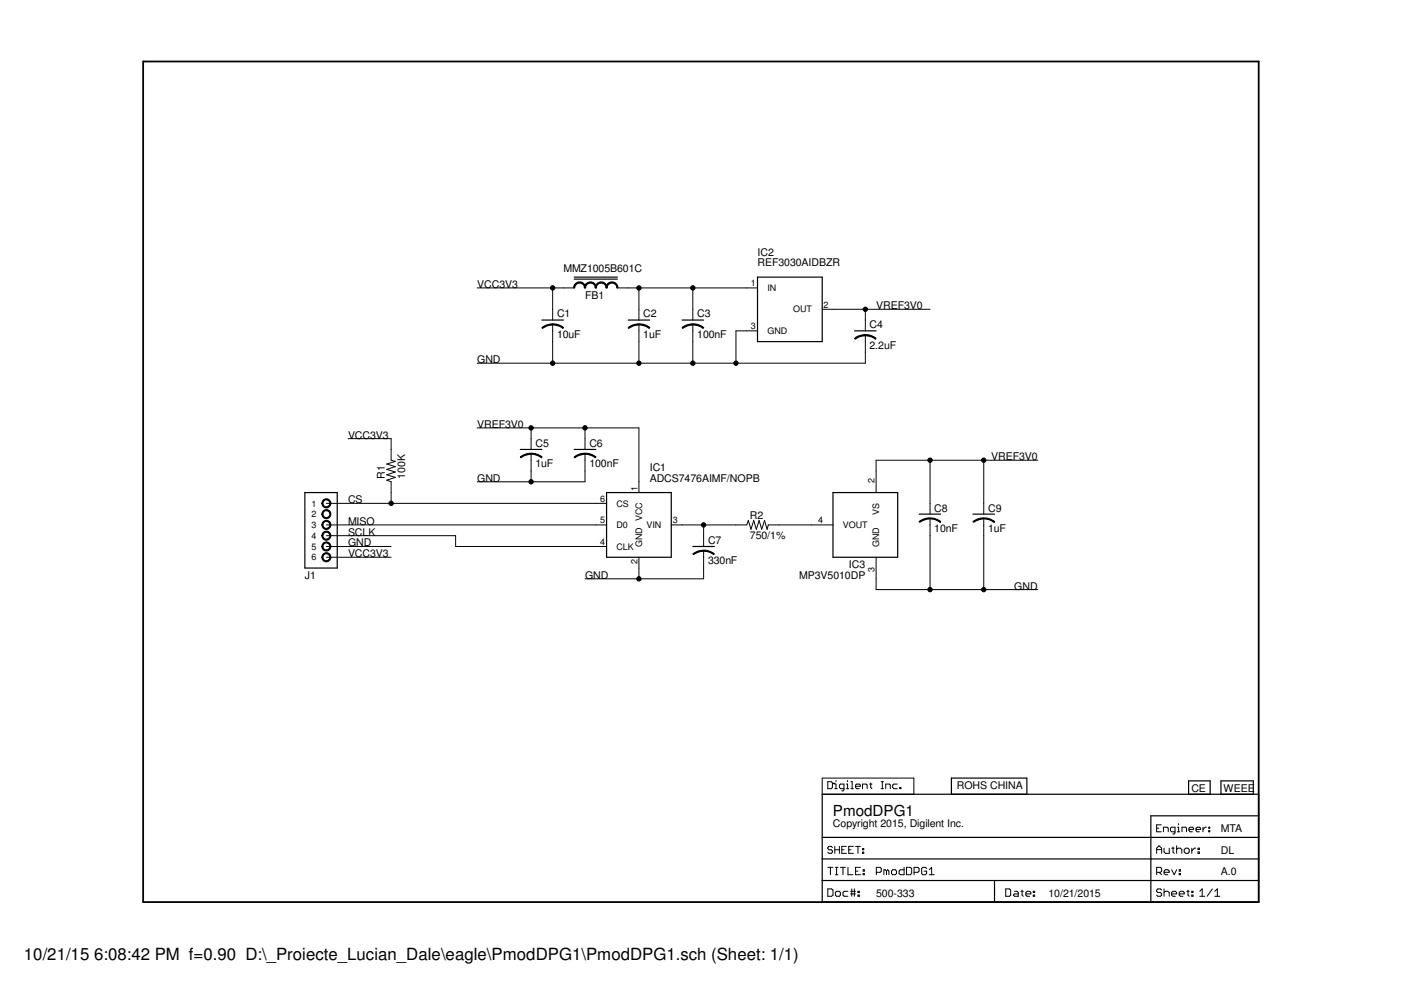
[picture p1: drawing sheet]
<svg xmlns="http://www.w3.org/2000/svg" width="297mm" height="210mm" viewBox="0 0 297 210" stroke-linecap="round" stroke-linejoin="round" font-family="sans-serif">
<path d="M30.3 13h236.6v178.3h-236.6z" fill="none" stroke="#000" stroke-width=".38"/>
<g fill="none" stroke="#000" stroke-width=".25">
<path d="M121.7 58.8h9.2M121.7 59.2h9.2M160.6 58.8h13.7v13.6h-13.7zM114.9 67.9h4.6M133.2 67.9h4.5M144.6 67.9h4.6M181.2 70.1h4.6M110.3 95.3h4.6M121.7 95.3h4.6M64.6 104.4h6.9v16h-6.9zM128.6 104.4h13.7v13.8h-13.7zM146.9 115.9h4.6"/>
<path d="M176.6 104.4h13.7v13.8h-13.7zM194.9 109h4.5M206.3 109h4.6M174.3 168.4h92.6v22.9h-92.6zM174.3 177.5h92.6M201.7 168.4v-3.4h16v3.4M252 168.4v-2.8h4.6v2.8M258.9 168.4v-2.8h6.8v2.8M266.9 173h-22.9v18.3M174.3 182.1h92.6M174.3 186.7h92.6M210.9 186.7v4.6"/>
</g>
<g fill="none" stroke="#000" stroke-width=".21">
<path d="M101.2 61h20.5M114.9 69.5a3.4 3.4 0 0 1 2.3-.8v.2a3.3 3.3 0 0 0-2.2 .7zM117.2 68.7a3.3 3.3 0 0 1 2.3 .8l-.2 .1a3.7 3.7 0 0 0-2.1-.7zM117.2 61v6.9M117.2 68.8v8.2M122 60.1a1.27 1.27 0 0 1 1.4-.2 1.27 1.27 0 0 1 .8 1.1h-.3a1.02 1.02 0 0 0-1-1 1.02 1.02 0 0 0-1 1h-.3v-.2zM124.3 60.1a1.27 1.27 0 0 1 1.4-.2 1.27 1.27 0 0 1 .7 1.1h-.2a1.02 1.02 0 0 0-1-1 1.02 1.02 0 0 0-1 1h-.3v-.2zM126.6 60.1a1.27 1.27 0 0 1 1.4-.2 1.27 1.27 0 0 1 .7 1.1h-.2a1.02 1.02 0 0 0-1-1 1.02 1.02 0 0 0-1.1 1h-.2v-.2zM128.9 60.1a1.27 1.27 0 0 1 1.3-.2 1.27 1.27 0 0 1 .8 1.1h-.2a1.02 1.02 0 0 0-1.1-1 1.02 1.02 0 0 0-1 1h-.2v-.2zM130.9 61h29.7M133.2 69.5a3.4 3.4 0 0 1 2.3-.8v.2a3.3 3.3 0 0 0-2.2 .7zM135.5 68.7a3.3 3.3 0 0 1 2.3 .8l-.2 .1a3.7 3.7 0 0 0-2.1-.7z"/>
<path d="M135.5 61v6.9M135.5 68.8v8.2M144.6 69.5a3.4 3.4 0 0 1 2.3-.8v.2a3.3 3.3 0 0 0-2.2 .7zM146.9 68.7a3.3 3.3 0 0 1 2.3 .8l-.1 .1a3.7 3.7 0 0 0-2.2-.7zM146.9 61v6.9M146.9 68.8v8.2M160.6 70.1h-4.6v6.9M174.3 65.6h22.9M181.4 71.5l1.7-.5h.4v.2a3.3 3.3 0 0 0-2.2 .7l-.1-.1zM183.5 71a3.1 3.1 0 0 1 2.3 .8l-.2 .1a3.7 3.7 0 0 0-2.1-.7zM183.5 65.6v4.5M183.5 71.1v5.9h-82.3"/>
<path d="M73.8 93h9.1v4.6l.9 .2-1.8 .6 1.8 .5-1.8 .6 1.8 .6-1.8 .6 1.8 .5-1.8 .6 .9 .4v4.5M101.2 90.7h34.3v13.7M110.3 96.9l.3-.2a3.3 3.3 0 0 1 2-.6v.2a3.7 3.7 0 0 0-2.2 .8zM112.6 96.1a3.5 3.5 0 0 1 2.3 .8l-.1 .2a4 4 0 0 0-2.2-.8zM112.6 90.7v4.6M112.6 96.2v6M121.7 96.9l.3-.2a3.3 3.3 0 0 1 2-.6v.2a3.7 3.7 0 0 0-2.1 .8zM124 96.1a3.5 3.5 0 0 1 2.4 .8l-.2 .2a3.7 3.7 0 0 0-2.2-.8zM124 90.7v4.6M124 96.2v6h-22.8M197.2 97.6v11.4M208.6 97.6v11.4"/>
<path d="M220 97.6h-34.2v6.8M68.5 106a.97 .97 0 0 1 1.5 .2 .97 .97 0 0 1-.5 1.4 .97 .97 0 0 1-1.3-.9h.2a.75 .75 0 0 1 1-.7 .75 .75 0 0 1 .4 1.2 .75 .75 0 0 1-1.3-.2l-.1-.3h-.2zM68.5 108.3a.97 .97 0 0 1 1.5 .2 .97 .97 0 0 1-.5 1.4 .97 .97 0 0 1-1.3-.9h.2a.75 .75 0 0 1 1-.8 .75 .75 0 0 1 .4 1.2 .75 .75 0 0 1-1.3-.1l-.1-.3h-.2zM68.5 110.6a.97 .97 0 0 1 1.5 .2 .97 .97 0 0 1-.5 1.4 .97 .97 0 0 1-1.3-.9h.2a.75 .75 0 0 1 1-.8 .75 .75 0 0 1 .4 1.2 .75 .75 0 0 1-1.3-.1l-.1-.3h-.2zM68.5 112.9a.97 .97 0 0 1 1.5 .2 .97 .97 0 0 1-.5 1.4 .97 .97 0 0 1-1.3-.9h.2a.75 .75 0 0 1 1-.8 .75 .75 0 0 1 .4 1.2 .75 .75 0 0 1-1.3-.1l-.1-.3h-.2zM68.5 115.1a.97 .97 0 0 1 1.5 .3 .97 .97 0 0 1-.5 1.4 .97 .97 0 0 1-1.3-.9h.2a.75 .75 0 0 1 1-.8 .75 .75 0 0 1 .4 1.2 .75 .75 0 0 1-1.3-.1l-.1-.3h-.2zM68.5 117.4a.97 .97 0 0 1 1.5 .3 .97 .97 0 0 1-.5 1.4 .97 .97 0 0 1-1.3-.9h.2a.75 .75 0 0 1 1-.8 .75 .75 0 0 1 .4 1.2 .75 .75 0 0 1-1.3-.2l-.1-.2h-.2zM69.2 106.7h59.4M69.2 111.3h59.4M69.2 115.9h13.7M69.2 113.6h27.4v2.3h32M69.2 118.2h13.7"/>
<path d="M135.5 118.2v4.5M142.3 111.3h16l.4-.9 .5 1.8 .6-1.8 .6 1.8 .5-1.8 .6 1.8 .6-1.8 .5 1.8 .3-.9h13.7M146.9 117.4l.2-.1a3.2 3.2 0 0 1 2.1-.6v.2a4.1 4.1 0 0 0-2.2 .7zM149.2 116.6l1.5 .4 .8 .4-.2 .2a3.3 3.3 0 0 0-2.1-.7zM149.2 111.3v4.6M149.2 116.8v5.9h-25.2M185.8 118.2v6.8h34.2M194.9 110.6l.2-.2a3.4 3.4 0 0 1 2.1-.6v.2a4.1 4.1 0 0 0-2.2 .7zM197.2 109.8a3.5 3.5 0 0 1 2.3 .8l-.2 .2a3.1 3.1 0 0 0-2.1-.8zM197.2 109.9v15.1M206.3 110.6l.2-.2a3.3 3.3 0 0 1 2.1-.6v.2l-1.1 .2-1 .5zM208.6 109.8a3.5 3.5 0 0 1 2.3 .8l-.1 .2a3.3 3.3 0 0 0-2.2-.8z"/>
<path d="M208.6 109.9v15.1M174.3 165h19.5v3.4h-19.5zM175.5 165.7h.8l.2 .3v1l-.2 .2h-.8zM176.5 179.7l-.2-.2h-.5l-.3 .2 .3 .5h.5l.2 .2-.2 .5h-.5l-.3-.2M176.6 166.1l.4 .1zM177 179.5v1.4M177 167.2h.5M177 166.2h.2v1M177.2 165.5v.2M178 179.5v1.4M178.9 167.2h-.7l-.2-.2v-.5l.2-.3h.7v1.2l-.2 .3h-.2M179.4 179.5h-.9v1.4h.9"/>
<path d="M179.4 167.2h.6M179.4 166.2h.3v1M179.7 165.5v.2M180.4 167.2h.5M180.4 165.7h.3v1.5M180.9 179.5h-.9v1.4h.9M181.4 166.7h1v-.2l-.2-.3h-.6l-.2 .3v.5l.2 .2h.6M181.4 179.5h1M181.9 179.5v1.4M182.9 179.9h.2v.3h-.2zM182.9 167.2v-1h.7l.2 .3v.7M184.4 166.2h.5"/>
<path d="M184.6 166v1l.3 .2M186.8 167.2h.5M186.8 165.7h.5M187.1 165.7v1.5M187.8 167.2v-1h.7l.3 .3v.7M190.2 166.2h-.7l-.2 .3v.5l.2 .2h.7M190.8 167h.2v.2h-.2zM245.2 175.6h.5M246.2 174.9h-1v1.5h1M246.7 176.4v-1h.7l.3 .2v.8M246.8 179.8v.8l.3 .3h.8v-1.1M248.4 179.8h.6"/>
<path d="M248.7 179.6v1l.3 .3M249.1 176.4h-.7l-.2-.3v-.5l.2-.2h.7v1.2l-.2 .2h-.2M249.5 179.3v1.6M249.6 176.4h.5M249.6 175.4h.3v1M249.9 174.6v.3M250.6 176.4v-1h.8l.2 .2v.8M252.1 175.9h1v-.3l-.3-.2h-.5l-.2 .2v.5l.2 .3h.5M252.7 179.8v1.1M253.5 179.8h-.3l-.5 .6M253.6 175.9h.9v-.3l-.2-.2h-.5l-.2 .2v.5l.2 .3h.5M254 179.8h.3v.3h-.3z"/>
<path d="M255.1 175.4v1M255.8 175.4h-.3l-.4 .5M256.3 176.1h.2v.3h-.2zM256.3 175.4h.2v.2h-.2zM175.5 188.5h.8l.3 .2v1.1l-.3 .2h-.8zM175.5 183.9h1.1M176.1 183.9v1.6M177 180.2h1M177.1 189.2l.3-.2h.5l.3 .2v.6l-.3 .2h-.5l-.3-.2zM177.1 183.9h.6M177.1 185.5h.6M177.4 183.9v1.6"/>
<path d="M178.2 183.9h1M178.5 180.2h.4M178.7 183.9v1.6M179.8 189h-.8l-.3 .2v.6l.3 .2h.8M179.8 183.9v1.6h1M180 180.2h.4M180.3 189h1.1M180.3 189.5h1.1M180.6 188.5v1.5M181.1 188.5v1.5M181.4 184.7h.5M181.9 189.8h.3v.2h-.3z"/>
<path d="M181.9 189h.3v.2h-.3zM182.5 183.9h-1.1v1.6h1.1M182.9 180.7h.2v.2h-.2zM183 185.2h.3v.3h-.3zM183 184.4h.3v.3h-.3zM185.8 185h.8l.3-.3v-.6l-.3-.2h-.8v1.6M188 184.7l-.3-.3h-.3v1.1M188 184.7v.8M188 184.7l.2-.3 .3 .3v.8M189.3 184.4h.5l.3 .3v.5l-.3 .3h-.5l-.3-.3v-.5zM191.7 183.9v1.6h-.8l-.3-.3v-.5l.3-.3h.8M192.2 183.9h.8l.3 .2v1.1l-.3 .3h-.8z"/>
<path d="M193.8 185h.8l.3-.3v-.6l-.3-.2h-.8v1.6M196.5 184.1l-.3-.2h-.5l-.3 .2v1.1l.3 .3h.5l.3-.3v-.5h-.6M197 185.5h1.1M197 184.4l.5-.5v1.6M213.2 188.5h.8l.3 .2v1.1l-.3 .2h-.8zM215.1 189h.5l.3 .2v.8h-.8l-.3-.2 .3-.3h.8M216.4 189h.6M216.7 188.7v1.1l.3 .2M217.5 189.5h1.1v-.3l-.3-.2h-.5l-.3 .2v.6l.3 .2h.5M219.1 189.8h.3v.2h-.3zM219.1 189h.3v.2h-.3zM245.2 180.9v-1.1l.5-.5 .6 .5v1.1"/>
<path d="M245.2 185h.8l.3-.3v-.6l-.3-.2h-.8v1.6M245.2 180.1h1.1M245.7 185l.6 .5M246.3 188.7l-.3-.2h-.5l-.3 .2v.3l.3 .2h.5l.3 .3v.3l-.3 .2h-.5l-.3-.2M246.8 189.2l.3-.2h.5l.3 .2v.8M246.8 185h1.1v-.3l-.3-.3h-.5l-.3 .3v.5l.3 .3h.5M246.8 188.5v1.5M248.4 189.5h1.1v-.3l-.3-.2h-.5l-.3 .2v.6l.3 .2h.5M248.4 184.4l.6 1.1 .5-1.1M249.5 180.1l.3-.3h.5l.3 .3v.8M250 189.5h1.1v-.3l-.3-.2h-.5l-.3 .2v.6l.3 .2h.5M250 184.4h.3v.3h-.3z"/>
<path d="M250 185.2h.3v.3h-.3zM251.1 180.1l.3-.3h.5l.2 .3v.5l-.2 .3h-.5l-.3-.3zM251.6 189h.5M251.9 188.7v1.1l.2 .2M252.7 189.8h.2v.2h-.2zM252.7 189h.2v.2h-.2zM254 180.6h.3v.3h-.3zM254.4 190h1M254.4 189l.5-.5v1.5M257 188.5l-1.1 1.5M257.6 190h1M257.6 189l.5-.5v1.5"/>
<circle cx="117.2" cy="61" r=".46"/>
<circle cx="117.2" cy="77" r=".46"/>
<circle cx="135.5" cy="77" r=".46"/>
<circle cx="135.5" cy="61" r=".46"/>
<circle cx="146.9" cy="77" r=".46"/>
<circle cx="146.9" cy="61" r=".46"/>
<circle cx="156" cy="77" r=".46"/>
<circle cx="183.5" cy="65.6" r=".46"/>
<circle cx="112.6" cy="90.7" r=".46"/>
<circle cx="124" cy="90.7" r=".46"/>
<circle cx="197.2" cy="97.6" r=".46"/>
<circle cx="208.6" cy="97.6" r=".46"/>
<circle cx="82.9" cy="106.7" r=".46"/>
<circle cx="112.6" cy="102.2" r=".46"/>
<circle cx="149.2" cy="111.3" r=".46"/>
<circle cx="135.5" cy="122.7" r=".46"/>
<circle cx="197.2" cy="125" r=".46"/>
<circle cx="208.6" cy="125" r=".46"/>
</g>
<g fill="#000">
<path d="M114.9 69.5a3.4 3.4 0 0 1 2.3-.8v.2a3.3 3.3 0 0 0-2.2 .7z" fill-rule="evenodd"/>
<path d="M117.2 68.7a3.3 3.3 0 0 1 2.3 .8l-.2 .1a3.7 3.7 0 0 0-2.1-.7z" fill-rule="evenodd"/>
<path d="M122 60.1a1.27 1.27 0 0 1 1.4-.2 1.27 1.27 0 0 1 .8 1.1h-.3a1.02 1.02 0 0 0-1-1 1.02 1.02 0 0 0-1 1h-.3v-.2z" fill-rule="evenodd"/>
<path d="M124.3 60.1a1.27 1.27 0 0 1 1.4-.2 1.27 1.27 0 0 1 .7 1.1h-.2a1.02 1.02 0 0 0-1-1 1.02 1.02 0 0 0-1 1h-.3v-.2z" fill-rule="evenodd"/>
<path d="M126.6 60.1a1.27 1.27 0 0 1 1.4-.2 1.27 1.27 0 0 1 .7 1.1h-.2a1.02 1.02 0 0 0-1-1 1.02 1.02 0 0 0-1.1 1h-.2v-.2z" fill-rule="evenodd"/>
<path d="M128.9 60.1a1.27 1.27 0 0 1 1.3-.2 1.27 1.27 0 0 1 .8 1.1h-.2a1.02 1.02 0 0 0-1.1-1 1.02 1.02 0 0 0-1 1h-.2v-.2z" fill-rule="evenodd"/>
<path d="M133.2 69.5a3.4 3.4 0 0 1 2.3-.8v.2a3.3 3.3 0 0 0-2.2 .7z" fill-rule="evenodd"/>
<path d="M135.5 68.7a3.3 3.3 0 0 1 2.3 .8l-.2 .1a3.7 3.7 0 0 0-2.1-.7z" fill-rule="evenodd"/>
<path d="M144.6 69.5a3.4 3.4 0 0 1 2.3-.8v.2a3.3 3.3 0 0 0-2.2 .7z" fill-rule="evenodd"/>
<path d="M146.9 68.7a3.3 3.3 0 0 1 2.3 .8l-.1 .1a3.7 3.7 0 0 0-2.2-.7z" fill-rule="evenodd"/>
<path d="M181.4 71.5l1.7-.5h.4v.2a3.3 3.3 0 0 0-2.2 .7l-.1-.1z" fill-rule="evenodd"/>
<path d="M183.5 71a3.1 3.1 0 0 1 2.3 .8l-.2 .1a3.7 3.7 0 0 0-2.1-.7z" fill-rule="evenodd"/>
<path d="M110.3 96.9l.3-.2a3.3 3.3 0 0 1 2-.6v.2a3.7 3.7 0 0 0-2.2 .8z" fill-rule="evenodd"/>
<path d="M112.6 96.1a3.5 3.5 0 0 1 2.3 .8l-.1 .2a4 4 0 0 0-2.2-.8z" fill-rule="evenodd"/>
<path d="M121.7 96.9l.3-.2a3.3 3.3 0 0 1 2-.6v.2a3.7 3.7 0 0 0-2.1 .8z" fill-rule="evenodd"/>
<path d="M124 96.1a3.5 3.5 0 0 1 2.4 .8l-.2 .2a3.7 3.7 0 0 0-2.2-.8z" fill-rule="evenodd"/>
<path d="M68.5 106a.97 .97 0 0 1 1.5 .2 .97 .97 0 0 1-.5 1.4 .97 .97 0 0 1-1.3-.9h.2a.75 .75 0 0 1 1-.7 .75 .75 0 0 1 .4 1.2 .75 .75 0 0 1-1.3-.2l-.1-.3h-.2z" fill-rule="evenodd"/>
<path d="M68.5 108.3a.97 .97 0 0 1 1.5 .2 .97 .97 0 0 1-.5 1.4 .97 .97 0 0 1-1.3-.9h.2a.75 .75 0 0 1 1-.8 .75 .75 0 0 1 .4 1.2 .75 .75 0 0 1-1.3-.1l-.1-.3h-.2z" fill-rule="evenodd"/>
<path d="M68.5 110.6a.97 .97 0 0 1 1.5 .2 .97 .97 0 0 1-.5 1.4 .97 .97 0 0 1-1.3-.9h.2a.75 .75 0 0 1 1-.8 .75 .75 0 0 1 .4 1.2 .75 .75 0 0 1-1.3-.1l-.1-.3h-.2z" fill-rule="evenodd"/>
<path d="M68.5 112.9a.97 .97 0 0 1 1.5 .2 .97 .97 0 0 1-.5 1.4 .97 .97 0 0 1-1.3-.9h.2a.75 .75 0 0 1 1-.8 .75 .75 0 0 1 .4 1.2 .75 .75 0 0 1-1.3-.1l-.1-.3h-.2z" fill-rule="evenodd"/>
<path d="M68.5 115.1a.97 .97 0 0 1 1.5 .3 .97 .97 0 0 1-.5 1.4 .97 .97 0 0 1-1.3-.9h.2a.75 .75 0 0 1 1-.8 .75 .75 0 0 1 .4 1.2 .75 .75 0 0 1-1.3-.1l-.1-.3h-.2z" fill-rule="evenodd"/>
<path d="M68.5 117.4a.97 .97 0 0 1 1.5 .3 .97 .97 0 0 1-.5 1.4 .97 .97 0 0 1-1.3-.9h.2a.75 .75 0 0 1 1-.8 .75 .75 0 0 1 .4 1.2 .75 .75 0 0 1-1.3-.2l-.1-.2h-.2z" fill-rule="evenodd"/>
<path d="M146.9 117.4l.2-.1a3.2 3.2 0 0 1 2.1-.6v.2a4.1 4.1 0 0 0-2.2 .7z" fill-rule="evenodd"/>
<path d="M149.2 116.6l1.5 .4 .8 .4-.2 .2a3.3 3.3 0 0 0-2.1-.7z" fill-rule="evenodd"/>
<path d="M194.9 110.6l.2-.2a3.4 3.4 0 0 1 2.1-.6v.2a4.1 4.1 0 0 0-2.2 .7z" fill-rule="evenodd"/>
<path d="M197.2 109.8a3.5 3.5 0 0 1 2.3 .8l-.2 .2a3.1 3.1 0 0 0-2.1-.8z" fill-rule="evenodd"/>
<path d="M206.3 110.6l.2-.2a3.3 3.3 0 0 1 2.1-.6v.2l-1.1 .2-1 .5z" fill-rule="evenodd"/>
<path d="M208.6 109.8a3.5 3.5 0 0 1 2.3 .8l-.1 .2a3.3 3.3 0 0 0-2.2-.8z" fill-rule="evenodd"/>
<path d="M176.6 166.1l.4 .1z" fill-rule="evenodd"/>
<circle cx="117.2" cy="61" r=".46"/>
<circle cx="117.2" cy="77" r=".46"/>
<circle cx="135.5" cy="77" r=".46"/>
<circle cx="135.5" cy="61" r=".46"/>
<circle cx="146.9" cy="77" r=".46"/>
<circle cx="146.9" cy="61" r=".46"/>
<circle cx="156" cy="77" r=".46"/>
<circle cx="183.5" cy="65.6" r=".46"/>
<circle cx="112.6" cy="90.7" r=".46"/>
<circle cx="124" cy="90.7" r=".46"/>
<circle cx="197.2" cy="97.6" r=".46"/>
<circle cx="208.6" cy="97.6" r=".46"/>
<circle cx="82.9" cy="106.7" r=".46"/>
<circle cx="112.6" cy="102.2" r=".46"/>
<circle cx="149.2" cy="111.3" r=".46"/>
<circle cx="135.5" cy="122.7" r=".46"/>
<circle cx="197.2" cy="125" r=".46"/>
<circle cx="208.6" cy="125" r=".46"/>
</g>
<text font-size="3.6" x="5.1" y="203.6">10/21/15 6:08:42 PM f=0.90 D:\_Proiecte_Lucian_Dale\eagle\PmodDPG1\PmodDPG1.sch (Sheet: 1/1)</text>
<text font-size="3.2" x="176.6" y="173">PmodDPG1</text>
<g font-size="2.2">
<text x="119.5" y="57.6">MMZ1005B601C</text>
<text x="160.6" y="54.2">IC2</text>
<text x="160.6" y="56.5">REF3030AIDBZR</text>
<text x="101.2" y="61">VCC3V3</text>
<text x="124" y="63.3">FB1</text>
<text x="185.8" y="65.6">VREF3V0</text>
<text x="118.1" y="71.7">10uF</text>
<text x="118.1" y="67.3">C1</text>
<text x="136.4" y="71.7">1uF</text>
<text x="136.4" y="67.3">C2</text>
<text x="147.8" y="71.7">100nF</text>
<text x="147.8" y="67.3">C3</text>
<text x="184.4" y="69.6">C4</text>
<text x="101.2" y="77">GND</text>
<text x="184.4" y="74">2.2uF</text>
<text x="73.8" y="93">VCC3V3</text>
<text x="101.2" y="90.7">VREF3V0</text>
<text x="113.5" y="94.7">C5</text>
<text x="125" y="94.7">C6</text>
<text x="81.6" y="101.5" transform="rotate(-90 81.6 101.5)">R1</text>
<text x="85.9" y="101.5" transform="rotate(-90 85.9 101.5)">100K</text>
<text x="113.5" y="99.1">1uF</text>
<text x="125" y="99.1">100nF</text>
<text x="137.7" y="99.9">IC1</text>
<text x="210.1" y="97.6">VREF3V0</text>
<text x="73.8" y="106.7">CS</text>
<text x="101.2" y="102.2">GND</text>
<text x="137.7" y="102.2">ADCS7476AIMF/NOPB</text>
<text x="73.8" y="111.3">MISO</text>
<text x="73.8" y="113.6">SCLK</text>
<text x="159" y="109.9">R2</text>
<text x="198.1" y="112.8">10nF</text>
<text x="198.1" y="108.5">C8</text>
<text x="209.5" y="112.8">1uF</text>
<text x="209.5" y="108.5">C9</text>
<text x="73.8" y="115.9">GND</text>
<text x="73.8" y="118.2">VCC3V3</text>
<text x="150.1" y="119.6">330nF</text>
<text x="150.1" y="115.3">C7</text>
<text x="159" y="114.3">750/1%</text>
<text x="64.6" y="122.7">J1</text>
<text x="124" y="122.7">GND</text>
<text x="169.5" y="122.7">MP3V5010DP</text>
<text x="180" y="120.4">IC3</text>
<text x="215" y="125">GND</text>
<text x="202.9" y="167.3">ROHS CHINA</text>
<text x="252.6" y="167.9">CE</text>
<text x="259.4" y="167.9">WEEE</text>
<text x="176.6" y="175.3">Copyright 2015, Digilent Inc.</text>
<text x="258.9" y="176.4">MTA</text>
<text x="258.9" y="181">DL</text>
<text x="258.9" y="185.5">A.0</text>
<text x="185.8" y="190.1">500-333</text>
<text x="222.3" y="190.1">10/21/2015</text>
</g>
<g font-size="1.9">
<text x="159.2" y="60.7">1</text>
<text x="162.7" y="61.7">IN</text>
<text x="174.6" y="65.3">2</text>
<text x="159.2" y="69.8">3</text>
<text x="162.7" y="70.9">GND</text>
<text x="168.2" y="66.3">OUT</text>
<text x="66" y="107.4">1</text>
<text x="127.3" y="106.4">6</text>
<text x="130.7" y="107.4">CS</text>
<text x="135.2" y="104.1" transform="rotate(-90 135.2 104.1)">1</text>
<text x="185.4" y="102.3" transform="rotate(-90 185.4 102.3)">2</text>
<text x="66" y="109.7">2</text>
<text x="66" y="112">3</text>
<text x="127.3" y="111">5</text>
<text x="130.7" y="112">D0</text>
<text x="137.1" y="112">VIN</text>
<text x="142.7" y="111">3</text>
<text x="173.4" y="111">4</text>
<text x="178.7" y="112">VOUT</text>
<text x="186.4" y="109.1" transform="rotate(-90 186.4 109.1)">VS</text>
<text x="66" y="114.3">4</text>
<text x="66" y="116.5">5</text>
<text x="66" y="118.8">6</text>
<text x="127.3" y="115.5">4</text>
<text x="130.7" y="116.5">CLK</text>
<text x="135.2" y="119.5" transform="rotate(-90 135.2 119.5)">2</text>
<text x="136.1" y="116" transform="rotate(-90 136.1 116)">GND VCC</text>
<text x="186.4" y="116" transform="rotate(-90 186.4 116)">GND</text>
<text x="185.4" y="121.3" transform="rotate(-90 185.4 121.3)">3</text>
</g>
</svg>
